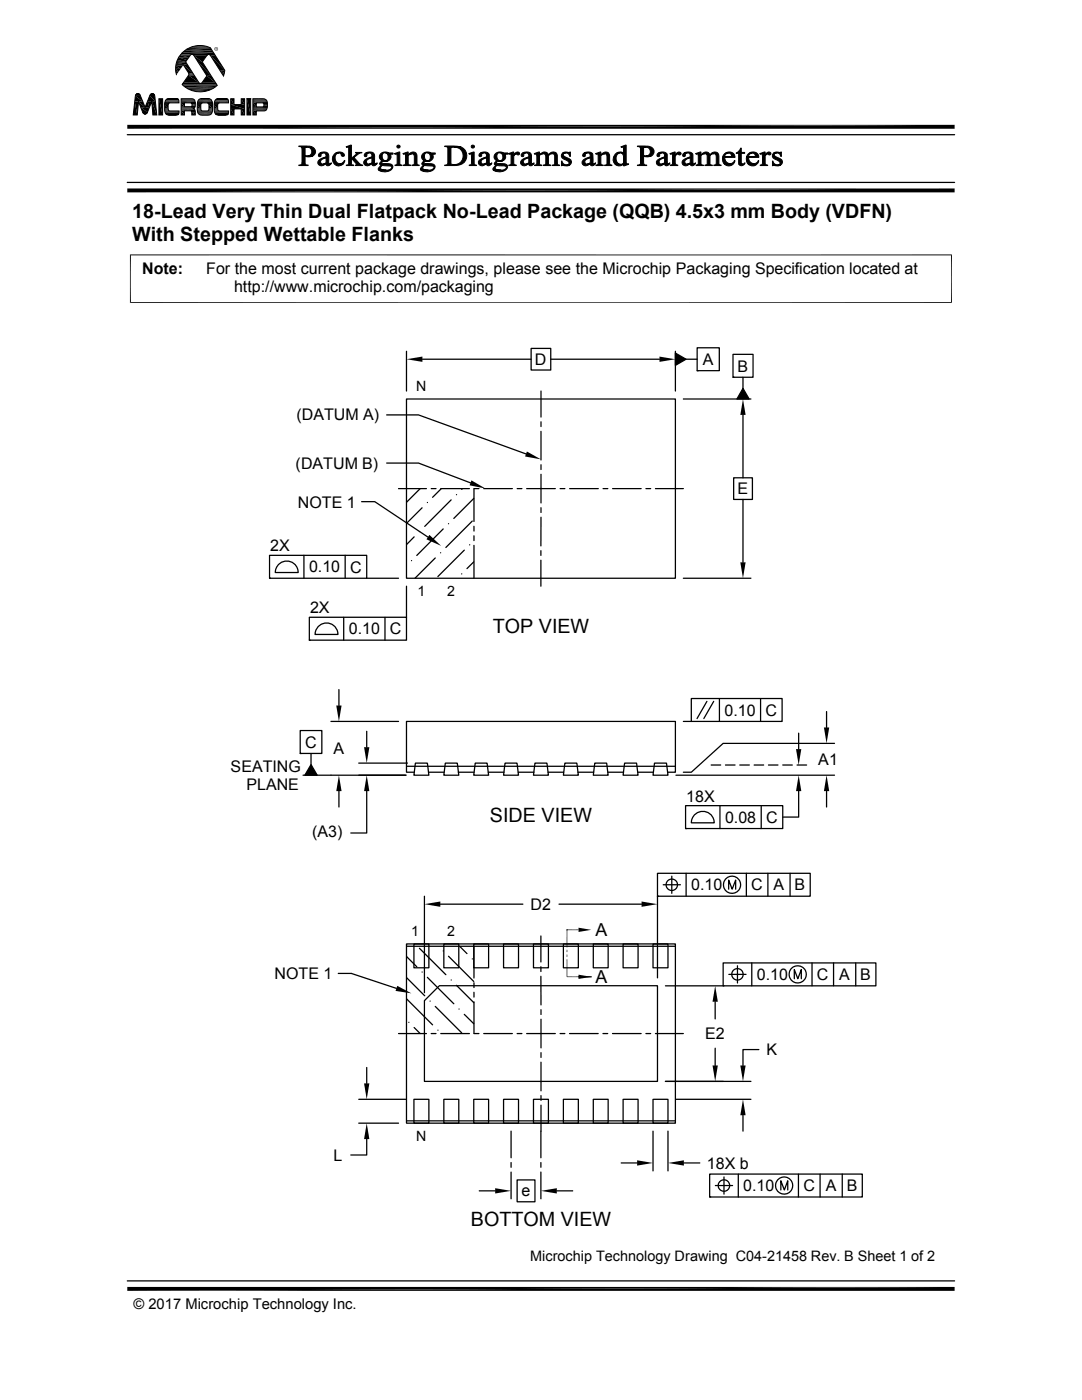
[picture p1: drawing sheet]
<svg xmlns="http://www.w3.org/2000/svg" width="216mm" height="279mm" viewBox="0 0 216 279" stroke-linecap="round" stroke-linejoin="round" font-family="sans-serif">
<g fill="none" stroke="#000" stroke-width=".25">
<path d="M25.4 36.4h165.1M25.4 26.9h165.1M81.1 79.6h53.7v35.8h-53.7zM81.1 70.1v7.9M84.3 71.7h21.7M106 69.5h3.9v4.4h-3.9zM107.9 78v5.2M109.9 71.7h21.7M134.8 70.5l2.1 1.2-2.1 1.2zM134.8 70.1v7.9M136.4 79.6h13.4M136.9 71.7h2.2"/>
<path d="M139.1 69.4h4.4v4.6h-4.4zM139.1 74h.1M146.3 70.7h4v4.6h-4zM146.3 75.3h.1M148.3 77.5l1.2 2.1h-2.5zM148.3 75.3v2.2M77.2 92.4h6.3l10.4 4M77.2 82.8h6.3l21.5 7.8M79.5 97.5h5.6M83.8 97.5l-2.7 2.7M86 97.5h1M87.9 97.5h5.8"/>
<path d="M88.1 97.5l-1.8 1.8M90 99.8l-5.2 5.3M91.1 98.7h.1M92.3 97.5l-.2 .2M94.5 99.5l-3.9 4M94.6 97.5v6.6M94.6 97.5h1M96.5 97.5h5.7M103.2 97.5h.9M105.1 97.5h5.7M107.9 84.2v.9M107.9 86.1v5.7"/>
<path d="M107.9 92.8v.9M107.9 94.7v5.7M111.8 97.5h.9M113.7 97.5h5.7M120.3 97.5h1M122.2 97.5h5.7M128.9 97.5h.9M130.8 97.5h5.6M146.4 95.4h3.7v4.3h-3.7zM148.3 82.8v12.6M148.3 99.7v12.5M53.8 110.8h19.4v4.6h-19.4z"/>
<path d="M53.8 115.4h.1M55.7 112.5a2.28 2.28 0 0 1 2.5-.3 2.28 2.28 0 0 1 1.3 2.1h-4.6l.4-1.2zM60.6 110.8v4.6M68.9 110.8v4.6M72.2 100.1h2.6l10.6 7.1M73.2 115.4h6.3M81.1 117v6.2M82.1 111.9h.1M82.6 107.1l-1.5 1.6M83.7 106.1h.1M84.2 101.3l-3.1 3.2M85.3 100.3h.1"/>
<path d="M86.8 111.4l-4 4M87.9 110.3h.1M88.4 105.6l-5.2 5.2M89.5 104.5h.1M92.1 114.5h.1M92.6 109.8l-5.2 5.3M93.7 108.7h.1M94.2 104l-5.2 5.3M94.5 112.1l-1.3 1.4M94.6 105v1M94.6 106.9v1M94.6 108.8v6.6"/>
<path d="M107.9 109.9v.9M107.9 111.8v5.2M107.9 101.3v1M107.9 103.2v5.7M136.4 115.4h13.4M61.7 123.2h19.4v4.6h-19.4zM61.7 127.8h.1M63.7 124.9a2.28 2.28 0 0 1 2.4-.4 2.28 2.28 0 0 1 1.3 2.1h-4.5l.3-1.2zM67.6 137.6v3.2M68.6 123.2v4.6M76.8 123.2v4.6M137.9 139.4h18.2v4.6h-18.2z"/>
<path d="M141.1 140l-2 3.4M142.4 140l-2 3.4M143.6 139.4v4.6M151.8 139.4v4.6M59.9 145.8h4.3v4.6h-4.3zM59.9 150.4h.1M60.5 154.7h20.5M62.1 150.4v2.2M62.1 152.6l1.2 2.1h-2.5zM66 144h13.5M67.6 157.9v3.2M71.6 152.3h9.7"/>
<path d="M73.2 157.9v8.3h-3.2M73.2 145.9v3.2M81.1 152.9h53.7M82.7 154.1h-1.6v-10.1h53.7v10.1h-1.6M82.9 152.3h2.4l.3 2.4h-3zM85.5 154.1h3.1M88.9 152.3h2.3l.3 2.4h-2.9zM91.5 154.1h3.1M94.8 152.3h2.4l.3 2.4h-3zM97.4 154.1h3.2M100.8 152.3h2.4l.3 2.4h-3zM103.4 154.1h3.1"/>
<path d="M106.7 152.3h2.4l.3 2.4h-3zM109.3 154.1h3.2M112.7 152.3h2.4l.3 2.4h-3zM115.3 154.1h3.1M118.7 152.3h2.4l.2 2.4h-2.9zM121.3 154.1h3.1M124.6 152.3h2.4l.3 2.4h-3zM127.3 154.1h3.1M130.6 152.3h2.4l.3 2.4h-3zM134.9 154.7h31.6M136.4 144h1.5M141.9 152.7h1.9"/>
<path d="M144.8 152.7h1.9M147.6 152.7h1.9M150.5 152.7h1.9M153.3 152.7h1.9M156.2 152.7h1.9M159 152.7h2M159.4 157.9v5.2h-3.2M159.4 146.3v3.2M164.9 142v3.2M164.9 157.9v3.2M166.5 148.4h-22.2l-6.4 5.7h-1.5M84.7 178.9v19.2"/>
<path d="M131.2 174.3h30.5v4.6h-30.5zM131.2 178.9h.1M131.2 178.9v16.3M132.3 176.6h3.5M134 174.9v3.4M136.8 160.8h19.4v4.6h-19.4zM136.8 165.4h.1M136.9 174.3v4.6M138.7 162.5a2.28 2.28 0 0 1 2.5-.4 2.28 2.28 0 0 1 1.3 2.1h-4.6l.4-1.2zM143.7 160.8v4.6M145.4 177.5v-1.9l.7 1.9 .7-1.9v1.9M148.9 174.3v4.6"/>
<path d="M151.9 160.8v4.6M153.2 174.3v4.6M157.6 174.3v4.6M67.5 194.3h2.6l9 3M81.1 188.8h53.7M81.1 188.4h53.7v35.8h-53.7zM81.1 190.9l2.1 2M81.1 195.1l3.7 3.6M81.1 199.3l5.2 5.2M82.6 188.4h3v4.7h-3zM83.7 189.3l5.3 5.2M84.2 194h.1"/>
<path d="M84.7 199.7l3-3h43.5v19.1h-46.5zM85.3 195.1l5.3 5.2M85.8 199.8h.1M87.9 180.4h16.4M88.4 189.8h.1M88.6 188.4h2.9v4.7h-2.9zM89.5 190.8l5 5.1M90 195.6h.1M91.1 196.6l3.4 3.5M91.7 188.8l1.5 1.5M94.2 191.4h.1M94.5 188.4h3v4.7h-3z"/>
<path d="M94.6 188.8v6.4M94.6 196.1v1M94.6 198v1M94.6 199.9v6.4M100.5 188.4h3v4.7h-3zM106.4 188.4h3v4.7h-3zM107.9 194.8v5.8M107.9 186.8v5.2M107.9 192.9v1M111.5 180.4h16.5M112.4 188.4h3v4.7h-3zM115.4 194.9h2.6"/>
<path d="M118.4 188.4h2.9v4.7h-2.9zM124.3 188.4h3v4.7h-3zM130.3 188.4h3v4.7h-3zM132.8 196.7h11.5M142.7 199.9v3.4M144.3 192.2h30.5v4.5h-30.5zM144.3 196.7h.1M145.4 194.5h3.5M147.2 192.7v3.5M150 192.2v4.5M158.5 195.3v-1.8l.7 1.8 .7-1.8v1.8M162 192.2v4.5"/>
<path d="M166.3 192.2v4.5M170.8 192.2v4.5M71.6 219.4h9.4M73.2 213v3.2M79.5 206.3h5.6M81.6 204h.1M82.6 219.4h3v4.8h-3zM82.6 205.1l1.2 1.2M86 206.3h1M86.8 200.9l5.3 5.2M87.4 205.6h.1M87.9 206.3h5.8"/>
<path d="M88.6 219.4h2.9v4.8h-2.9zM91.6 201.4h.1M92.6 202.4l1.9 1.9M94.5 219.4h3v4.8h-3zM94.6 206.3h1M96.5 206.3h5.7M100.5 219.4h3v4.8h-3zM103.2 206.3h.9M105.1 206.3h5.7M106.4 219.4h3v4.8h-3zM107.9 201.5v1M107.9 203.4v5.7"/>
<path d="M107.9 210.1v.9M107.9 212v5.7M107.9 218.7v.9M111.8 206.3h.9M112.4 219.4h3v4.8h-3zM113.6 206.3h5.8M118.4 219.4h2.9v4.8h-2.9zM120.3 206.3h1M122.2 206.3h5.7M124.3 219.4h3v4.8h-3zM128.9 206.3h.9M130.3 219.4h3v4.8h-3z"/>
<path d="M130.8 206.3h5.6M132.8 215.8h17M134.9 219.4h14.9M142.7 209.2v3.4M151.4 209.5h-3.1v3.1M71.6 224.2h7.9M73.2 227.3v3.2h-3.2M81.1 223.7h53.7M95.6 237.7h3.2M102 225.7v5.4M102 232v1M102 233.9v5.3"/>
<path d="M103.2 235.5h3.5v4.3h-3.5zM107.9 232v1M107.9 233.9v5.3M107.9 220.6v10.5M111.1 237.7h3.2M124 232.1h3.1M130.3 225.7v8M133.3 225.7v8M136.5 232.1h3.1M141.6 234.3h30.5v4.6h-30.5zM141.6 238.9h.1M142.7 236.6h3.5"/>
<path d="M144.5 234.9v3.4M147.3 234.3v4.6M148.3 222.6v3.1M155.8 237.5v-1.9l.7 1.9 .7-1.9v1.9M159.3 234.3v4.6M163.6 234.3v4.6M168.1 234.3v4.6M25.4 255.6h165.1"/>
<circle cx="134" cy="176.6" r="1.14"/>
<circle cx="146.1" cy="176.6" r="1.72"/>
<circle cx="147.1" cy="194.4" r="1.14"/>
<circle cx="159.2" cy="194.5" r="1.72"/>
<circle cx="144.5" cy="236.6" r="1.14"/>
<circle cx="156.5" cy="236.6" r="1.71"/>
</g>
<g fill="#000">
<path d="M27 19.1l1 .1h-1zM27 19.1h1v.1zM27 19.2l1.5 1.1h-1.6zM27 19.2h1l.5 1.1zM27 19l1 .1zM27.1 18.9h.9zM27.1 18.9l.9 .1zM27.1 18.9h.8zM27.2 18.8l.7 .1zM27.2 18.8h.6zM27.2 18.8h.5zM27.3 18.7l.4 .1z"/>
<path d="M27.3 18.7h.4zM27.4 18.7h.2zM27.4 18.7h.3zM27.5 18.7h.1zM29.9 19.1l1.1 1.1h-1.6zM29.9 19.1h1l.1 1.1zM29.9 19h1zM29.9 19l1 .1zM29.9 18.9l1 .1zM29.9 18.9h.9zM30 18.9h.8zM30.1 18.8l.7 .1z"/>
<path d="M30.1 18.8h.6zM30.1 18.7l.5 .1zM30.1 18.7h.5zM30.2 18.7h.4zM30.2 18.7h.3zM30.3 18.7h.2zM31.7 19.7l.7 3.2h-.7zM31.7 19.7h.7v3.2zM33.5 19.7h2zM33.5 19.7h1.9zM33.5 19.7h1.8zM33.6 19.7h1.7z"/>
<path d="M35 13.7l.6 .6h-.5zM35 13.7h1l-.4 .6zM35.1 13.1l.9 .6h-1zM35.1 13.1h1.4l-.5 .6zM35.1 14.3l.1 .6zM35.1 14.3h.5l-.4 .6zM35.1 13l1.4 .1h-1.4zM35.1 13h1.5l-.1 .1zM35.3 12.3l1.9 .3h-2zM35.3 12.3h1.7l.2 .3zM35.4 12l1.6 .3h-1.7zM35.4 12h1.9l-.3 .3z"/>
<path d="M35.6 11.5l1.7 .5h-1.9zM35.6 11.5h2.1l-.4 .5zM36.6 13l1.9 1.6h-.9zM36.6 13h.8l1.1 1.6zM37.6 15l2.1 1.5h-3.1zM37.6 15h1.2l.9 1.5zM37.6 14.6h.9zM37.7 14.6l.9 .1zM37.7 15h1.1zM37.7 14.7l.9 .1zM37.7 14.9l1 .1zM37.7 14.8l1 .1z"/>
<path d="M37.7 14.9h1zM38.7 11l1.7 1.4h-.9zM38.7 11h2.6l-.9 1.4zM38.7 18.2l1.9 .1zM39 9.2h1.8zM39 9.1l1.8 .1zM39.3 18.3h1.3zM39.5 12.4l2.6 2.7h-.8zM39.5 12.4h.9l1.7 2.7zM39 9.1h1.7zM39.6 9.1h1.1zM39.6 9.1h.6z"/>
<path d="M39.9 19.7h2zM40 19.7h1.9zM40 19.7h1.8zM40.1 19.7h1.7zM40.1 19.7h1.6zM41.3 15.1l1.7 1.4h-2.7zM41.3 15.1h.8l.9 1.4zM41.6 10.9h1.2zM41.7 10.9h1.2zM41.8 10.9h1.1zM41.9 10.9l1 .1zM41.9 11h1z"/>
<path d="M42 11l2.9 3h-1zM42 11h.9l2 3zM42.8 9.8v.1zM42.8 9.6v.2zM42.8 9.9l.1 .1zM42.9 9.5l-.1 .1zM42.9 9.7l-.1 .1zM42.9 9.9v.1zM42.9 10l.1 .1zM42.8 9.6l.1-.1zM42.9 9.5h.1zM43 10.1l.1 .1z"/>
<path d="M43 9.4l.1 .1zM43.1 10.1h.2zM43.1 9.4l.2 .1zM43.3 10.1l.1-.1zM43.3 19.7h2zM43.3 9.4v.1zM43.4 9.9l-.1 .1zM43.4 19.7h1.9zM43.4 19.7h1.8zM43.3 9.5l.1 .2zM43.3 9.4l.1 .1zM43.3 10l.2-.1z"/>
<path d="M43.4 9.8v.1zM43.4 9.7v.1zM43.5 19.7h1.7zM43.4 9.5l.1 .1zM43.5 9.8l-.1 .1zM43.5 9.6l-.1 .2zM43.9 14l.9 .6h-.6zM43.9 14h1l-.1 .6zM44.2 14.6l.4 .5zM44.2 14.6h.6l-.2 .5zM46 19.7l.7 1.2h-.7zM46 19.7h.7v1.2z"/>
<path d="M48.1 19.7l.7 1.2h-.7zM48.1 19.7h.7v1.2zM49.3 19.7l.7 3.2h-.7zM49.3 19.7h.7v3.2zM25.4 37.6h165.1l-165.1 .8zM25.4 38.4l165.1-.8v.8zM25.4 24.9h165.1l-165.1 .8zM25.4 25.7l165.1-.8v.8zM26.9 20.3h.7zM26.9 20.3l.5 2.6h-.8zM26.9 20.3h.7l-.2 2.6zM27.6 20.3h.9z"/>
<path d="M27.6 20.3l1.4 1.1h-.9zM27.6 20.3h.9l.5 1.1zM28.1 21.4l1.3 1h-.9zM28.1 21.4h1.7l-.4 1zM28.5 22.4h.9zM28.5 22.4l.9 .1zM28.5 22.5h.9zM28.5 22.5l.8 .1zM28.6 22.6h.7zM28.6 22.6l.6 .1zM28.7 22.7h.5zM28.7 22.7h.4z"/>
<path d="M28.8 22.7h.3zM28.8 22.7l.2 .1zM28.9 22.8h.1zM29.4 20.2l.4 1.2h-.8zM29.4 20.2h.9l-.5 1.2zM30.3 20.2l1 2.7h-.8zM30.3 20.2h.7l.3 2.7zM32.9 20.7l.7 .1zM32.9 20.7h.7zM32.9 20.8h.7zM32.9 20.8l.6 .2h-.6zM32.9 20.8h.7l-.1 .2z"/>
<path d="M32.9 21l.6 .7h-.6zM32.9 21h.6v.7zM32.9 21.7l.7 .1h-.7zM32.9 21.7h.6l.1 .1zM32.9 21.8h.7zM32.9 21.8l.7 .1zM32.9 21.9h.7zM32.9 21.9l.7 .1zM32.9 20.5h1zM32.9 20.5l.9 .1zM32.9 20.6h.8zM32.9 20.6h.9z"/>
<path d="M32.9 20.6l.7 .1zM32.9 22l.8 .1zM32.9 22.1h.8zM32.9 22.1h.9zM33.4 22.9h2zM33.5 22.9l1.7 .1zM33.5 22.9h1.9zM33.6 23h1.6zM33.6 23h1.4zM36.2 20.5l.6 .8h-.6zM36.2 20.5h.6v.8zM36.2 22.1l.6 .8h-.6z"/>
<path d="M36.2 22.1h.6v.8zM38.1 20.5h.8zM38.1 22.1h.8zM38.1 20.5h.9zM38.1 21.3h.8zM38.1 22.1l.8 .1zM38.1 20.5l.9 .1zM38.2 22.2h.7zM38.2 20.6h.8zM38.2 21.3h.7zM38.2 20.6l.8 .1zM38.2 21.2l.7 .1z"/>
<path d="M38.2 22.2l.7 .1zM38.3 20.7h.7zM38.2 21.2h.7zM38.3 21.2h.6zM38.3 22.3l.7 .1zM38.3 22.4h.7zM38.3 22.4l.7 .5h-.7zM38.3 22.4h.7v.5zM38.3 20.7l.7 .1zM38.3 20.8h.7zM38.3 21.1h.6zM38.3 21.1l.6 .1z"/>
<path d="M38.3 20.8l.7 .2h-.7zM38.3 20.8h.7v.2zM38.3 21h.7zM38.3 21l.6 .1zM39.4 20.7l.7 .1zM39.4 20.7h.7zM39.4 20.8h.7zM39.4 20.8l.7 .2h-.7zM39.4 20.8h.7v.2zM39.4 21l.7 .7h-.7zM39.4 21h.7v.7zM39.4 21.7l.7 .1h-.7z"/>
<path d="M39.4 21.7h.7v.1zM39.4 21.8h.7zM39.4 21.8l.7 .1zM39.4 21.9h.7zM39.4 21.9l.8 .1zM39.4 20.5h1zM39.4 20.5l.9 .1zM39.4 20.6h.8zM39.4 20.6h.9zM39.4 20.6l.8 .1zM39.4 20.7h.8zM39.4 22l.8 .1z"/>
<path d="M39.4 22.1h.8zM39.4 22.1h.9zM39.4 22.1h1zM39.9 22.9l1.8 .1zM39.9 22.9h2zM40.1 23h1.3zM40.1 23h1.6zM41.3 20.5h1.1zM41.4 20.5l1 .1zM41.5 20.6h.9zM41.4 22.1h1zM41.5 22.1h.9z"/>
<path d="M41.6 20.6l.8 .1zM41.6 22.1h.8zM41.6 20.7h.8zM41.6 22l.8 .1zM41.6 20.7l.8 .1zM41.7 20.8h.7zM41.7 21.9l.7 .1zM41.7 20.8l.7 .2h-.7zM41.7 20.8h.7v.2zM41.7 21.8h.7zM41.7 21.8l.7 .1zM41.7 21.9h.7z"/>
<path d="M41.7 21l.7 .7h-.7zM41.7 21h.7v.7zM41.7 21.7l.7 .1h-.7zM41.7 21.7h.7v.1zM42.7 20.7l.8 .1zM42.7 20.7h.8zM42.7 20.8h.8zM42.7 20.8l.7 .2h-.7zM42.7 20.8h.8l-.1 .2zM42.7 21l.7 .7h-.7zM42.7 21h.7v.7zM42.7 21.7l.8 .1h-.8z"/>
<path d="M42.7 21.7h.7l.1 .1zM42.7 21.8h.8zM42.7 21.8l.8 .1zM42.7 21.9h.8zM42.8 20.5h1zM42.8 20.5l.9 .1zM42.8 20.6h.8zM42.8 20.6h.9zM42.8 20.6l.7 .1zM42.8 20.7h.7zM42.8 21.9l.7 .1zM42.8 22l.8 .1z"/>
<path d="M42.8 22.1h.8zM42.8 22.1h.9zM43.3 22.9h2zM43.4 22.9l1.7 .1zM43.4 22.9h1.9zM43.5 23h1.6zM43.5 23h1.4zM46 20.9l2.8 .8h-2.8zM46 20.9h2.8v.8zM46 21.7l.7 1.2h-.7zM46 21.7h.7v1.2zM48.1 21.7l.7 1.2h-.7z"/>
<path d="M48.1 21.7h.7v1.2zM50.5 20.5l.6 .8h-.6zM50.5 20.5h.6v.8zM50.5 22.1l.6 .8h-.6zM50.5 22.1h.6v.8zM52.4 20.5h.9zM52.5 20.5l.8 .1zM52.5 20.6h.8zM52.5 21.3h.8zM52.6 20.6h.7zM52.6 21.3h.7zM52.6 20.6l.7 .1z"/>
<path d="M52.6 21.2l.7 .1zM52.6 20.7h.8zM52.6 20.7l.8 .1h-.7zM52.6 20.7h.8v.1zM52.6 21.1h.7zM52.6 21.1h.8zM52.6 21.1l.7 .1zM52.6 21.2h.7zM52.7 20.8l.7 .3h-.7zM52.7 20.8h.7v.3zM52.7 21.1h.7zM81.1 71.7l3.2-.5v1z"/>
<path d="M131.6 71.2l3.2 .5-3.2 .5zM134.8 70.5l2.1 1.2-2.1 1.2zM148.3 77.5l1.2 2.1h-2.5zM94.1 95.9l2.8 1.6-3.2-.6zM105.1 90.1l2.8 1.6-3.1-.6zM148.3 79.6l.5 3.2h-1.1zM85.7 106.7l2.3 2.2-2.9-1.3zM147.7 112.2h1.1l-.5 3.2zM62.1 152.6l1.2 2.1h-2.5zM67.6 154.7l.6 3.2h-1.1zM67.1 140.8h1.1l-.6 3.2zM72.6 149.1h1.1l-.5 3.2z"/>
<path d="M73.2 154.7l.5 3.2h-1.1zM159.4 154.7l.5 3.2h-1.1zM158.8 149.5h1.1l-.5 3.2zM164.9 154.7l.6 3.2h-1.1zM164.4 145.2h1.1l-.6 3.2zM84.7 180.4l3.2-.5v1.1zM128 179.9l3.2 .5-3.2 .6zM79.3 196.7l2.8 1.5-3.2-.4zM113.1 190.5l.1 .5h-.1zM113.1 189.5l.1 .5h-.1zM113.1 190.5h.1v.5zM113.1 189.5h.1v.5z"/>
<path d="M115.4 185.1l2.6 .5-2.6 .4zM115.4 194.5l2.6 .4-2.6 .5zM142.7 196.7l.5 3.2h-1zM72.6 216.2h1.1l-.5 3.2zM142.2 212.6h1l-.5 3.2zM147.7 212.6h1.1l-.5 3.2zM73.2 224.2l.5 3.1h-1.1zM98.8 237.1l3.2 .6-3.2 .5zM107.9 237.7l3.2-.6v1.1zM127.1 231.6l3.2 .5-3.2 .5zM133.3 232.1l3.2-.5v1zM148.3 219.4l.5 3.2h-1.1z"/>
<path d="M25.4 256.8h165.1l-165.1 .8zM25.4 257.6l165.1-.8v.8z"/>
</g>
<g fill="none" stroke="#000" stroke-width=".2">
<path d="M27.1 18.9a.52 .52 0 0 1 .9 .1l1 2.4 .9-2.4a.5 .5 0 0 1 .5-.3 .5 .5 0 0 1 .5 .4l.4 3.8h-.8l-.2-2.7-.9 2.2a.5 .5 0 0 1-.5 .4 .5 .5 0 0 1-.4-.4l-.9-2.1-.2 2.6h-.8zM31.7 19.7h.7v3.2h-.7zM33 20h2.7M33.1 20l.5-.3h1.6l.4 .2 .1 .6-2 .1-.2 .4v.7l.1 .3 .2 .1h1.9a.62 .62 0 0 1-.1 .7 .62 .62 0 0 1-.6 .2h-1.2a.96 .96 0 0 1-.9-1.2 2.92 2.92 0 0 1 .2-1.8zM33.1 19.9h2.6M33.1 19.9h2.5M33.3 19.8h2.2M33.4 19.7h2.1M35.6 19.8h-2.4M36 10.9h2.1M36.1 10.8h6.7M36.2 19.7h2.3a1.28 1.28 0 0 1 .2 1.9l-.1 .1 .3 .2 .1 1h-.7v-.6l-.2-.2h-1.3v.8h-.6z"/>
<path d="M36.2 19.7h2.3M36.2 19.7h2.4M36.2 19.8h2.5M36.2 19.9h2.6M36.3 16.9h7M36.4 17h6.9M36.5 16.7h6.6M36.5 16.6h3.4M36.5 16.6h3.3M36.6 16.5h3.1M36.6 13l1.1 1.7-1.4 2.2a5.1 5.1 0 0 0 7 .1l-2.9-4.6 1-1.5h.5l2.7 4.3 .3-1.2-2.9-4.5a4.8 4.8 0 0 0-5.1 .6 4.8 4.8 0 0 0-1.7 4.8M36.9 17.4h6"/>
<path d="M37.5 17.7h4.9M37.8 9.5h4.2M37.9 9.4h4M38 11h-2.1M38.1 10.9h.3l.3 .1 2.6 4.1-1.2 1.6-.4-.2-2.7-4.2zM38.2 10.9h-2.2M38.4 10.9h4.4M38.4 9.3h3M38.4 9.2h2.9M38.5 10.9h3M38.6 11h2.8M38.6 11h2.7"/>
<path d="M38.7 18.2h2.5M39.6 20h2.6M39.6 20l.5-.3h1.5a.93 .93 0 0 1 .8 1.1l-.1 1.6a.79 .79 0 0 1-.9 .6 2.2 2.2 0 0 1-1.8-.2 3.5 3.5 0 0 1 0-2.8zM39.6 19.9h2.6M39.6 19.9h2.5M39.7 19.8h2.4M39.8 19.8h2.2M40.1 16.6h3M40.2 16.6h2.9M40.3 16.5h2.7M42.9 20h2.7M43 20l.5-.3h1.6l.4 .2 .1 .6-2 .1-.2 .4v.7l.1 .3 .2 .1h1.9a.62 .62 0 0 1-.1 .7 .62 .62 0 0 1-.6 .2h-1.2a.96 .96 0 0 1-1-1.2 2.92 2.92 0 0 1 .3-1.8z"/>
<path d="M43 19.9h2.6M43 19.9h2.5M43.2 19.8h2.2M43.3 19.7h2M45.5 19.8h-2.4M46 19.7h.7v1.2h1.4v-1.2h.7v3.2h-.7v-1.2h-1.4v1.2h-.7zM49.3 19.7h.7v3.2h-.7zM49.3 19.7h.7M50.5 19.7h2.2M50.5 19.7h2.4M50.5 19.8h2.5M50.5 19.9h2.6"/>
<path d="M50.5 19.9h2.7M50.5 19.7h2.2a1.49 1.49 0 0 1 .5 2.2l-.5 .2h-1.6v.8h-.6zM32.9 20.5h2.8M32.9 22.2h2.8M32.9 22.3h2.8M32.9 20.4h2.8M32.9 20.3h2.8M32.9 22.4h2.8M32.9 22.5h2.8M32.9 20.2h2.8M33 20.1h2.7M33 22.6h2.7"/>
<path d="M33 22.7h2.7M33.1 22.7h2.6M33.1 22.8h2.6M33.2 22.8h2.4M33.3 22.9h2.3M33.4 22.9h2.1M36.2 20h2.7M36.2 20.2h2.7M36.2 21.3h2.7M36.2 21.4h2.7M36.2 21.5h2.7M36.2 21.6h2.6"/>
<path d="M36.2 21.6h2.5M36.2 21.7h2.5M36.2 21.8h2.6M36.2 21.9h2.7M36.2 22h2.7M36.2 22.1h2.7M36.8 20.5h1.3l.2 .2v.4l-.1 .2h-1.4zM39.4 20.5h3M39.4 22.2h3M39.4 20.4h3M39.4 22.3h3M39.4 22.5h2.9"/>
<path d="M39.4 20.2h3M39.5 22.6h2.8M39.5 20.1h2.8M39.5 22.7h2.7M39.6 22.8h2.6M39.7 22.8h2.4M39.8 22.9h2.2M40.2 20.7l.2-.2 1.1 .1 .2 .4-.1 1-.2 .1h-1.2l-.1-.4zM42.8 22.2h2.8M42.8 20.5h2.8M42.8 20.4h2.8M42.8 22.3h2.8"/>
<path d="M42.8 20.3h2.8M42.8 22.4h2.8M42.8 22.5h2.8M42.8 20.2h2.8M42.9 22.6h2.7M42.9 20.1h2.7M42.9 22.7h2.7M43 22.7h2.6M43 22.8h2.6M43.1 22.8h2.4M43.2 22.9h2.2M43.3 22.9h2"/>
<path d="M50.5 20h2.7M50.5 20.2h2.8M50.5 20.4h2.8M50.5 20.5h2.8M50.5 21.4h2.8M50.5 21.7h2.8M50.5 21.8h2.8M50.5 21.9h2.7M50.5 22h2.6M51.1 20.5h1.4l.2 .3-.1 .4-.1 .1h-1.4zM53 22.1h-2.5M26 50.8v9.7"/>
<path d="M189.9 50.8v9.7M189.9 50.9h-164M25.9 60.4h164M113.1 185.6h2.3M113.1 191.5v3.4h2.3M113.1 185.6v3.5"/>
</g>
<g fill="#000" stroke="#000" stroke-width=".2">
<path d="M80.4 30.6l.3 .1zM118.9 30.6l.2 .1zM123.9 29.3h.3zM151.6 30.6l.3 .1z"/>
<path d="M60.2 29.4h1.1h-.4v1.7h1.5l-1.5 .1v1.6l.6 .2h-1.9v-.1a.5 .5 0 0 0 .7-.6z" fill-rule="evenodd"/>
<path d="M59.6 29.1h1.6a1.26 1.26 0 0 1 1.3 .4 1.26 1.26 0 0 1 .3 1.3l-.4 .3h-1a.87 .87 0 0 0 .8-.9 .87 .87 0 0 0-.9-.8h-1.1z" fill-rule="evenodd"/>
<path d="M60.9 31.2h1.3z" fill-rule="evenodd"/>
<path d="M63.6 30.7l.3-.2h.6l-.4 .2a.36 .36 0 0 1-.1 .4 .36 .36 0 0 1-.3 .1l-.2-.1z" fill-rule="evenodd"/>
<path d="M63.5 32.1a1.65 1.65 0 0 1 1.6-.6 1.09 1.09 0 0 0-1.1 .9l.3 .3 .6 .1a.83 .83 0 0 1-.9 .3 .83 .83 0 0 1-.6-.7z" fill-rule="evenodd"/>
<path d="M63.9 30.5l.2-.1a1.3 1.3 0 0 1 1.5 .4l.1 1.9 .3 .1a.51 .51 0 0 1-.5 .3 .51 .51 0 0 1-.4-.3v-.1l-.3-.1 .3-.1v-1h-.5l.5-.3a.56 .56 0 0 0-.6-.7z" fill-rule="evenodd"/>
<path d="M64.4 32.8l.7-.1z" fill-rule="evenodd"/>
<path d="M65.7 32.7l.4-.2-.1 .3z" fill-rule="evenodd"/>
<path d="M67 30.6l.6-.1a1.1 1.1 0 0 0-.7 1.2 1.1 1.1 0 0 0 .9 1h.7a1.33 1.33 0 0 1-2-.2 1.33 1.33 0 0 1 .5-1.9z" fill-rule="evenodd"/>
<path d="M67.1 30.5a1.26 1.26 0 0 1 1.6 .4v.2a.46 .46 0 0 1-.5 0 .46 .46 0 0 1-.2-.5z" fill-rule="evenodd"/>
<path d="M67.8 32.7a.93 .93 0 0 0 .9-.7l.1 .2-.3 .5z" fill-rule="evenodd"/>
<path d="M69.1 29.3h.2z" fill-rule="evenodd"/>
<path d="M69.1 29.3l1-.3v3.7l.5 .3h-1.5l.3-.1 .2-.3v-3l-.1-.2z" fill-rule="evenodd"/>
<path d="M70.9 30.4h1.3l-.7 .4-.9 .6 1.2 1.3 .6 .3h-1.5l.2-.3-1-1.1 1-.8v-.3z" fill-rule="evenodd"/>
<path d="M72.8 30.7l.2-.2h.7h-.2a.46 .46 0 0 0-.3 .6l-.2 .2a.32 .32 0 0 1-.3-.2 .32 .32 0 0 1 .1-.4z" fill-rule="evenodd"/>
<path d="M72.7 32.1a1.64 1.64 0 0 1 1.5-.6 1.06 1.06 0 0 0-1.1 .9l.4 .3 .6 .1a.84 .84 0 0 1-.9 .3 .84 .84 0 0 1-.6-.7z" fill-rule="evenodd"/>
<path d="M73 30.5l.2-.1a1.31 1.31 0 0 1 1.5 .4l.1 1.9 .3 .1a.48 .48 0 0 1-.5 .3 .48 .48 0 0 1-.4-.4l-.2-.1 .2-.1v-1h-.5l.5-.3a.54 .54 0 0 0-.5-.7z" fill-rule="evenodd"/>
<path d="M73.6 32.8l.6-.1z" fill-rule="evenodd"/>
<path d="M74.9 32.7l.3-.2-.1 .3z" fill-rule="evenodd"/>
<path d="M75.7 33.3l.5-.3-.3 .5a.93 .93 0 0 0 1.1 .5h-1.4a.42 .42 0 0 1 .1-.7z" fill-rule="evenodd"/>
<path d="M76 30.6l.8-.3 .7 .2h-.7a.83 .83 0 0 0-.5 .8 .83 .83 0 0 0 .5 .7h.7l-1.1 .1-.2 .2v.3l1 .1a.81 .81 0 0 1 1.2 .7 2.02 2.02 0 0 1-2.8 .6h1.4a.8 .8 0 0 0 1.1-.7l-.3-.2-1.7-.1a.48 .48 0 0 1-.3-.5 .48 .48 0 0 1 .5-.4 .85 .85 0 0 1-.3-1.5z" fill-rule="evenodd"/>
<path d="M76.4 32.1h1z" fill-rule="evenodd"/>
<path d="M76.8 30.5h1.6v.3h-.5a.82 .82 0 0 1-.4 1.2h-.6a.82 .82 0 0 0 .5-.8 .82 .82 0 0 0-.6-.7z" fill-rule="evenodd"/>
<path d="M78.7 30.6l.3 .1z" fill-rule="evenodd"/>
<path d="M78.7 30.6l1.1-.3v2.1a.37 .37 0 0 0 .4 .5v.1h-1.4l.4-.3v-1.6l-.1-.3z" fill-rule="evenodd"/>
<path d="M80.4 30.6l1-.3v.6h-.5z" fill-rule="evenodd"/>
<path d="M80.9 30.9l1.3-.2-.8 .4 .1 1.6 .4 .3h-1.4l.4-.3z" fill-rule="evenodd"/>
<path d="M81.7 30.7a.84 .84 0 0 1 .9-.4 .84 .84 0 0 1 .6 .8v1.6l.5 .3h-1.5l.3-.1 .2-.3-.1-1.6-.3-.3z" fill-rule="evenodd"/>
<path d="M84.1 33.3l.5-.3-.2 .5a.93 .93 0 0 0 1 .5h-1.4a.42 .42 0 0 1 .1-.7z" fill-rule="evenodd"/>
<path d="M84.4 30.6l.9-.3 .6 .2h-.7a.83 .83 0 0 0-.5 .8 .83 .83 0 0 0 .5 .7h.7l-1.1 .1-.2 .2v.3l1.1 .1a.81 .81 0 0 1 1.1 .7 2.02 2.02 0 0 1-2.8 .6h1.4a.8 .8 0 0 0 1.2-.7l-.4-.2-1.7-.1a.48 .48 0 0 1-.3-.5 .48 .48 0 0 1 .5-.4 .85 .85 0 0 1-.3-1.5z" fill-rule="evenodd"/>
<path d="M84.8 32.1h1z" fill-rule="evenodd"/>
<path d="M85.2 30.5h1.6v.3h-.5a.81 .81 0 0 1-.4 1.2h-.6a.82 .82 0 0 0 .6-.8 .82 .82 0 0 0-.7-.7z" fill-rule="evenodd"/>
<path d="M88.7 29.1h2l1.3 .3-2 .1v3.2l1.9 .1-.9 .2h-2.3l.6-.2v-.2l.1-2.9a.46 .46 0 0 0-.7-.4z" fill-rule="evenodd"/>
<path d="M90.7 29.4h1.3a1.86 1.86 0 0 1 1.2 1.7 1.86 1.86 0 0 1-1.3 1.7h-1.2a1.73 1.73 0 0 0 1.7-1.7 1.73 1.73 0 0 0-1.7-1.7z" fill-rule="evenodd"/>
<path d="M93.6 30.6l.3 .1z" fill-rule="evenodd"/>
<path d="M93.6 30.6l1-.3v2.1a.36 .36 0 0 0 .1 .4 .36 .36 0 0 0 .4 .1v.1h-1.5v-.1a.38 .38 0 0 0 .5-.5v-1.5l-.1-.1z" fill-rule="evenodd"/>
<path d="M95.7 30.7l.2-.2h.6h-.1a.43 .43 0 0 0-.3 .6l-.2 .2a.32 .32 0 0 1-.3-.2 .32 .32 0 0 1 .1-.4z" fill-rule="evenodd"/>
<path d="M95.7 31.9l.9-.4h.5a1.08 1.08 0 0 0-1.1 .9l.4 .3 .5 .1a.79 .79 0 0 1-.9 .2 .79 .79 0 0 1-.5-.9z" fill-rule="evenodd"/>
<path d="M95.9 30.5a1.28 1.28 0 0 1 1.7 .4v1.7l.4 .2a.48 .48 0 0 1-.5 .3 .48 .48 0 0 1-.4-.4l-.2-.1 .2-.1v-1h-.5l.5-.2-.1-.6z" fill-rule="evenodd"/>
<path d="M96.5 32.8l.6-.1z" fill-rule="evenodd"/>
<path d="M97.8 32.7l.3-.2-.1 .3z" fill-rule="evenodd"/>
<path d="M98.6 33.3l.5-.3-.3 .5a.94 .94 0 0 0 1.1 .5h-1.4a.42 .42 0 0 1 .1-.7z" fill-rule="evenodd"/>
<path d="M98.9 30.6a1.47 1.47 0 0 1 1.5-.1h-.7a.81 .81 0 0 0-.6 .8 .81 .81 0 0 0 .7 .7h.6l-1.1 .1-.2 .5 1.7 .1a.6 .6 0 0 1 .5 .7 2.05 2.05 0 0 1-2.8 .6 4.5 4.5 0 0 0 2.3-.3l.2-.4-.2-.2h-1.3a.55 .55 0 0 1-.8-.6l.4-.4a.85 .85 0 0 1-.2-1.5z" fill-rule="evenodd"/>
<path d="M99.3 32.1h1z" fill-rule="evenodd"/>
<path d="M99.7 30.5h1.6v.3h-.6a.83 .83 0 0 1-.3 1.2h-.6h.1a.84 .84 0 0 0 .4-.8 .84 .84 0 0 0-.6-.7z" fill-rule="evenodd"/>
<path d="M101.5 30.6l.2 .1z" fill-rule="evenodd"/>
<path d="M101.5 30.6l1-.3v.6h.2l-.2 .3v1.5l.5 .3h-1.5l.5-.3v-1.7l-.1-.2z" fill-rule="evenodd"/>
<path d="M102.7 30.7h.2l-.4 .2z" fill-rule="evenodd"/>
<path d="M102.7 30.7a.5 .5 0 0 1 .5-.4 .5 .5 0 0 1 .5 .5 .49 .49 0 0 1-.8-.1z" fill-rule="evenodd"/>
<path d="M104.1 30.7l.3-.2h.6h-.2a.46 .46 0 0 0-.3 .6l-.1 .2a.32 .32 0 0 1-.4-.2 .32 .32 0 0 1 .1-.4z" fill-rule="evenodd"/>
<path d="M104 32.1a1.64 1.64 0 0 1 1.5-.6 1.06 1.06 0 0 0-1.1 .9l.4 .3 .6 .1a.84 .84 0 0 1-.9 .3 .84 .84 0 0 1-.6-.7z" fill-rule="evenodd"/>
<path d="M104.4 30.5l.1-.1a1.31 1.31 0 0 1 1.5 .4l.1 1.9 .3 .1a.48 .48 0 0 1-.5 .3 .48 .48 0 0 1-.4-.4l-.2-.1 .2-.1v-1h-.4l.4-.3a.54 .54 0 0 0-.5-.7z" fill-rule="evenodd"/>
<path d="M104.9 32.8l.6-.1z" fill-rule="evenodd"/>
<path d="M106.2 32.7l.4-.2-.2 .3z" fill-rule="evenodd"/>
<path d="M106.6 30.6l.3 .1z" fill-rule="evenodd"/>
<path d="M106.6 30.6l1.1-.3v.6h-.6l-.1-.1z" fill-rule="evenodd"/>
<path d="M107.1 30.9l1.3-.2-.7 .3v1.7l.4 .3h-1.4l.4-.3z" fill-rule="evenodd"/>
<path d="M107.9 30.7a.86 .86 0 0 1 1.5 .2h.2l-.2 .1 .1 1.7 .4 .3h-1.5l.5-.3v-1.5l-.2-.4z" fill-rule="evenodd"/>
<path d="M109.5 30.8l.2-.2 .5 .1-.6 .2h-.2z" fill-rule="evenodd"/>
<path d="M109.7 30.6a.85 .85 0 0 1 .9-.2 .85 .85 0 0 1 .6 .7v1.3a.37 .37 0 0 0 .5 .5v.1h-1.5l.5-.3v-1.5a.45 .45 0 0 0-.5-.5z" fill-rule="evenodd"/>
<path d="M112 32.1a1.36 1.36 0 0 0 1.6 .9l-1.6 .1z" fill-rule="evenodd"/>
<path d="M112.2 30.7l.2-.2h.5a.39 .39 0 0 0-.5 .2 .39 .39 0 0 0 .2 .5l.8 .4a.73 .73 0 0 1 .6 .6 .73 .73 0 0 1-.4 .8h-.5l.4-.4a1.73 1.73 0 0 0-1.1-.9l-.4-.5z" fill-rule="evenodd"/>
<path d="M112.4 30.5l.4-.2 .8 .1z" fill-rule="evenodd"/>
<path d="M112.2 33h1.4l-.5 .1z" fill-rule="evenodd"/>
<path d="M112.4 30.5l1.4-.2v.9l-.2-.1a.7 .7 0 0 0-.7-.6z" fill-rule="evenodd"/>
<path d="M116.5 30.6l.1-.1h.6l-.4 .2a.36 .36 0 0 1 0 .4 .36 .36 0 0 1-.4 .1l-.1-.2z" fill-rule="evenodd"/>
<path d="M116.5 31.8l.8-.3h.5a1.09 1.09 0 0 0-1.1 .9l.3 .3 .6 .1a.89 .89 0 0 1-1.5-.2l.1-.4z" fill-rule="evenodd"/>
<path d="M116.6 30.5l.2-.1a1.1 1.1 0 0 1 1.3 .2 1.1 1.1 0 0 1 .2 1.2v.8l.4 .2a.51 .51 0 0 1-.4 .3 .51 .51 0 0 1-.5-.3v-.1l-.2-.1 .2-.1v-1h-.5l.5-.3a.55 .55 0 0 0-.6-.7z" fill-rule="evenodd"/>
<path d="M117.1 32.8l.7-.1z" fill-rule="evenodd"/>
<path d="M118.5 32.7l.3-.2-.1 .3z" fill-rule="evenodd"/>
<path d="M118.9 30.6l1-.3v.6h-.6z" fill-rule="evenodd"/>
<path d="M119.3 30.9l1.4-.2-.8 .4v1.3a.39 .39 0 0 0 .1 .4 .39 .39 0 0 0 .4 .1v.1h-1.5l.5-.3z" fill-rule="evenodd"/>
<path d="M120.1 30.7a.84 .84 0 0 1 .9-.3 .84 .84 0 0 1 .6 .7l.1 1.6 .4 .3h-1.4l.4-.3v-1.7l-.4-.3z" fill-rule="evenodd"/>
<path d="M122.7 30.9l.4-.4h.6a1.2 1.2 0 0 0-.8 1.2 1.2 1.2 0 0 0 .9 1.1h-1a1.4 1.4 0 0 1-.1-1.9z" fill-rule="evenodd"/>
<path d="M123.1 30.5a1.12 1.12 0 0 1 1.3 .1z" fill-rule="evenodd"/>
<path d="M123.9 29.3l1-.3v3.3l.3 .4h-.8a1.19 1.19 0 0 1-1.6 .1h1l.6-.3v-1.4l-.3-.5h.3v-1v-.2z" fill-rule="evenodd"/>
<path d="M124.4 32.7h1v.1l-1 .3z" fill-rule="evenodd"/>
<path d="M127.7 29.4h1.1h-.4v1.7h1.6l-1.6 .1v1.1a.47 .47 0 0 0 .1 .5 .47 .47 0 0 0 .6 .1v.1h-1.9l.4-.1 .2-.3z" fill-rule="evenodd"/>
<path d="M127.2 29.1h1.6a1.23 1.23 0 0 1 1.3 .4 1.23 1.23 0 0 1 .2 1.3l-.3 .3h-1.1a.87 .87 0 0 0 .9-.9 .87 .87 0 0 0-1-.8h-1.1z" fill-rule="evenodd"/>
<path d="M128.4 31.2h1.4z" fill-rule="evenodd"/>
<path d="M131.2 30.7l.3-.2h.6h-.2a.42 .42 0 0 0-.3 .6l-.2 .2a.32 .32 0 0 1-.3-.2 .32 .32 0 0 1 .1-.4z" fill-rule="evenodd"/>
<path d="M131.3 31.9l.7-.4h.6a1.12 1.12 0 0 0-1.1 .9l.4 .3 .6 .1a.79 .79 0 0 1-1 .2 .79 .79 0 0 1-.5-.9z" fill-rule="evenodd"/>
<path d="M131.5 30.5a1.23 1.23 0 0 1 1.6 .4l.1 1.7 .3 .2a.48 .48 0 0 1-.5 .3 .48 .48 0 0 1-.4-.4l-.2-.1 .2-.1v-1h-.4l.4-.2-.1-.6-.4-.2z" fill-rule="evenodd"/>
<path d="M132 32.8l.6-.1z" fill-rule="evenodd"/>
<path d="M133.3 32.7l.3-.2-.1 .3z" fill-rule="evenodd"/>
<path d="M133.7 30.6l.3 .1z" fill-rule="evenodd"/>
<path d="M133.7 30.6l1-.3v.6h.2l-.2 .3 .1 1.5 .5 .3h-1.6l.5-.3v-1.8l-.1-.1z" fill-rule="evenodd"/>
<path d="M134.9 30.7h.3l-.5 .2z" fill-rule="evenodd"/>
<path d="M134.9 30.7a.49 .49 0 0 1 .5-.4 .49 .49 0 0 1 .5 .5 .47 .47 0 0 1-.7-.1z" fill-rule="evenodd"/>
<path d="M136.3 30.7l.3-.2h.6a.44 .44 0 0 0-.5 .6 .31 .31 0 0 1-.4 .1 .31 .31 0 0 1 0-.5z" fill-rule="evenodd"/>
<path d="M136.4 31.9l.7-.4h.6a1.11 1.11 0 0 0-1 .9l.3 .3 .6 .1a.79 .79 0 0 1-1 .2 .79 .79 0 0 1-.4-.9z" fill-rule="evenodd"/>
<path d="M136.6 30.5a1.23 1.23 0 0 1 1.7 .4v1.7l.4 .2a.48 .48 0 0 1-.5 .3 .48 .48 0 0 1-.5-.4l-.2-.1 .2-.1v-1h-.4l.4-.2-.1-.6z" fill-rule="evenodd"/>
<path d="M137.1 32.8l.6-.1z" fill-rule="evenodd"/>
<path d="M138.4 32.7l.4-.2-.1 .3z" fill-rule="evenodd"/>
<path d="M138.8 30.6l.3 .1z" fill-rule="evenodd"/>
<path d="M138.8 30.6l1.1-.3v.6h-.6l-.1-.1z" fill-rule="evenodd"/>
<path d="M139.3 30.9l1.3-.2-.7 .3v1.7l.5 .3h-1.5l.4-.3z" fill-rule="evenodd"/>
<path d="M140.1 30.7a.86 .86 0 0 1 1.5 .2h.2l-.2 .2 .1 1.6 .4 .3h-1.4l.4-.3v-1.8l-.4-.2z" fill-rule="evenodd"/>
<path d="M141.8 30.8l.1-.2 .5 .1-.8 .2z" fill-rule="evenodd"/>
<path d="M141.9 30.6a.85 .85 0 0 1 1-.2 .85 .85 0 0 1 .5 .8l.1 1.5 .4 .3h-1.5v-.1a.37 .37 0 0 0 .5-.4v-1.2a.52 .52 0 0 0-.5-.6z" fill-rule="evenodd"/>
<path d="M144.5 30.7l.3-.2h.6a.73 .73 0 0 0-.8 .7l-.4 .1z" fill-rule="evenodd"/>
<path d="M144.8 30.5a1.17 1.17 0 0 1 1.9 .9h-2.1a1.11 1.11 0 0 0 1.1 1.2l-1.2 .1-.3-.7v-.6v-.1l1.8-.1a.62 .62 0 0 0-.6-.7z" fill-rule="evenodd"/>
<path d="M144.5 32.7l1.2-.1a.85 .85 0 0 0 .9-.6l.1 .1a1.26 1.26 0 0 1-1 1 1.26 1.26 0 0 1-1.2-.4z" fill-rule="evenodd"/>
<path d="M147.8 29.5h.1v.9h.7v.2h-.7v1.9l.3 .2-.8 .1v-2.2l-.5-.1 .6-.4z" fill-rule="evenodd"/>
<path d="M147.4 32.8l.9-.1 .2-.2h.2l-.1 .1a.68 .68 0 0 1-1.2 .2z" fill-rule="evenodd"/>
<path d="M149.3 30.7l.3-.2h.5a.73 .73 0 0 0-.7 .7l-.4 .1z" fill-rule="evenodd"/>
<path d="M149.6 30.5l.1-.1a1.17 1.17 0 0 1 1.7 1h-2a1.1 1.1 0 0 0 1.1 1.2l-1.3 .1-.3-.7 .1-.7 1.7-.1a.66 .66 0 0 0-.6-.7z" fill-rule="evenodd"/>
<path d="M149.2 32.7l1.5-.1 .4-.2 .2-.4a1.16 1.16 0 0 1-.8 1.1 1.16 1.16 0 0 1-1.3-.4z" fill-rule="evenodd"/>
<path d="M151.6 30.6l1.1-.3v.6h.1l-.1 .3v1.5l.5 .3h-1.5l.4-.3v-1.5v-.4z" fill-rule="evenodd"/>
<path d="M152.8 30.7h.3l-.4 .2z" fill-rule="evenodd"/>
<path d="M152.9 30.6a.43 .43 0 0 1 .6-.3 .43 .43 0 0 1 .3 .5l-.4 .1-.6-.2z" fill-rule="evenodd"/>
<path d="M154.1 32.1a1.35 1.35 0 0 0 1.6 .9l-1.6 .1z" fill-rule="evenodd"/>
<path d="M154.3 30.7l.2-.2h.5h-.3a.35 .35 0 0 0-.2 .3 .35 .35 0 0 0 .2 .4l.8 .4a.73 .73 0 0 1 .6 .6 .73 .73 0 0 1-.4 .8h-.5l.4-.4a1.71 1.71 0 0 0-1.1-.9 .63 .63 0 0 1-.2-1z" fill-rule="evenodd"/>
<path d="M154.5 30.5l.4-.2 .8 .1z" fill-rule="evenodd"/>
<path d="M154.3 33h1.4l-.5 .1z" fill-rule="evenodd"/>
<path d="M154.5 30.5l1.4-.2v.9l-.2-.1a.7 .7 0 0 0-.7-.6z" fill-rule="evenodd"/>
<circle cx="79.5" cy="29.3" r=".31"/>
<circle cx="94.3" cy="29.3" r=".31"/>
</g>
<path d="M37.3 9.6h4.8M37.5 17.9h4.9M36.2 20.4h2.7" fill="none" stroke="#000" stroke-width=".23"/>
<path d="M36.1 10.7h6.7M36.5 17.2h6.8M36.9 9.9h5.4" fill="none" stroke="#000" stroke-width=".34"/>
<path d="M35.1 12.8h2.3M36.4 10.3h6.2" fill="none" stroke="#000" stroke-width=".4"/>
<path d="M35.6 11.2h2.4" fill="none" stroke="#000" stroke-width=".42"/>
<path d="M36.3 16.8h6.9M38 18.1h3.8M50.5 21.5h2.8" fill="none" stroke="#000" stroke-width=".21"/>
<path d="M37 17.6h5.9" fill="none" stroke="#000" stroke-width=".3"/>
<g font-size="3.9">
<text x="26.4" y="43.5">18-Lead Very Thin Dual Flatpack No-Lead Package (QQB) 4.5x3 mm Body (VDFN)</text>
<text x="26.4" y="48">With Stepped Wettable Flanks</text>
<text x="98.3" y="126.3">TOP VIEW</text>
<text x="97.8" y="164.1">SIDE VIEW</text>
<text x="93.9" y="244.6">BOTTOM VIEW</text>
</g>
<g font-size="3.6">
<text x="118.8" y="186.8">A</text>
<text x="118.8" y="196.2">A</text>
</g>
<g font-size="3.2">
<text x="28.4" y="54.6">Note:</text>
<text x="41.1" y="54.6">For the most current package drawings, please see the Microchip Packaging Specification located at</text>
<text x="46.7" y="58.3">http://www.microchip.com/packaging</text>
<text x="106.7" y="72.8">D</text>
<text x="140.3" y="72.8">A</text>
<text x="147.2" y="74.1">B</text>
<text x="59.1" y="83.9">(DATUM A)</text>
<text x="59" y="93.6">(DATUM B)</text>
<text x="59.4" y="101.3">NOTE 1</text>
<text x="147.2" y="98.7">E</text>
<text x="53.9" y="110">2X</text>
<text x="61.7" y="114.2">0.10</text>
<text x="69.8" y="114.3">C</text>
<text x="61.9" y="122.4">2X</text>
<text x="69.6" y="126.6">0.10</text>
<text x="77.8" y="126.6">C</text>
<text x="144.6" y="142.8">0.10</text>
<text x="152.8" y="142.8">C</text>
<text x="60.9" y="149.2">C</text>
<text x="46" y="154">SEATING</text>
<text x="66.5" y="150.5">A</text>
<text x="163.3" y="152.7">A1</text>
<text x="49.2" y="157.7">PLANE</text>
<text x="136.9" y="160">18X</text>
<text x="62.3" y="167">(A3)</text>
<text x="144.7" y="164.2">0.08</text>
<text x="152.9" y="164.2">C</text>
<text x="137.9" y="177.7">0.10</text>
<text x="149.9" y="177.7">C</text>
<text x="154.4" y="177.7">A</text>
<text x="158.6" y="177.7">B</text>
<text x="105.9" y="181.6">D2</text>
<text x="54.8" y="195.4">NOTE 1</text>
<text x="151" y="195.6">0.10</text>
<text x="163" y="195.6">C</text>
<text x="167.5" y="195.6">A</text>
<text x="171.7" y="195.6">B</text>
<text x="140.7" y="207.4">E2</text>
<text x="153" y="210.6">K</text>
<text x="66.5" y="231.6">L</text>
<text x="141.1" y="233.2">18X b</text>
<text x="104.1" y="238.8">e</text>
<text x="148.3" y="237.7">0.10</text>
<text x="160.3" y="237.7">C</text>
<text x="164.8" y="237.7">A</text>
<text x="169" y="237.7">B</text>
</g>
<g font-size="2.9">
<text x="105.8" y="251.7">Microchip Technology Drawing C04-21458 Rev. B Sheet 1 of 2</text>
<text x="26.6" y="261.3">© 2017 Microchip Technology Inc.</text>
</g>
<g font-size="2.8">
<text x="83.1" y="78">N</text>
<text x="83.3" y="119">1</text>
<text x="89.3" y="119">2</text>
<text x="82" y="186.8">1</text>
<text x="89.3" y="186.8">2</text>
<text x="83.1" y="227.8">N</text>
</g>
<text font-size=".6" x="43" y="10">R</text>
</svg>
